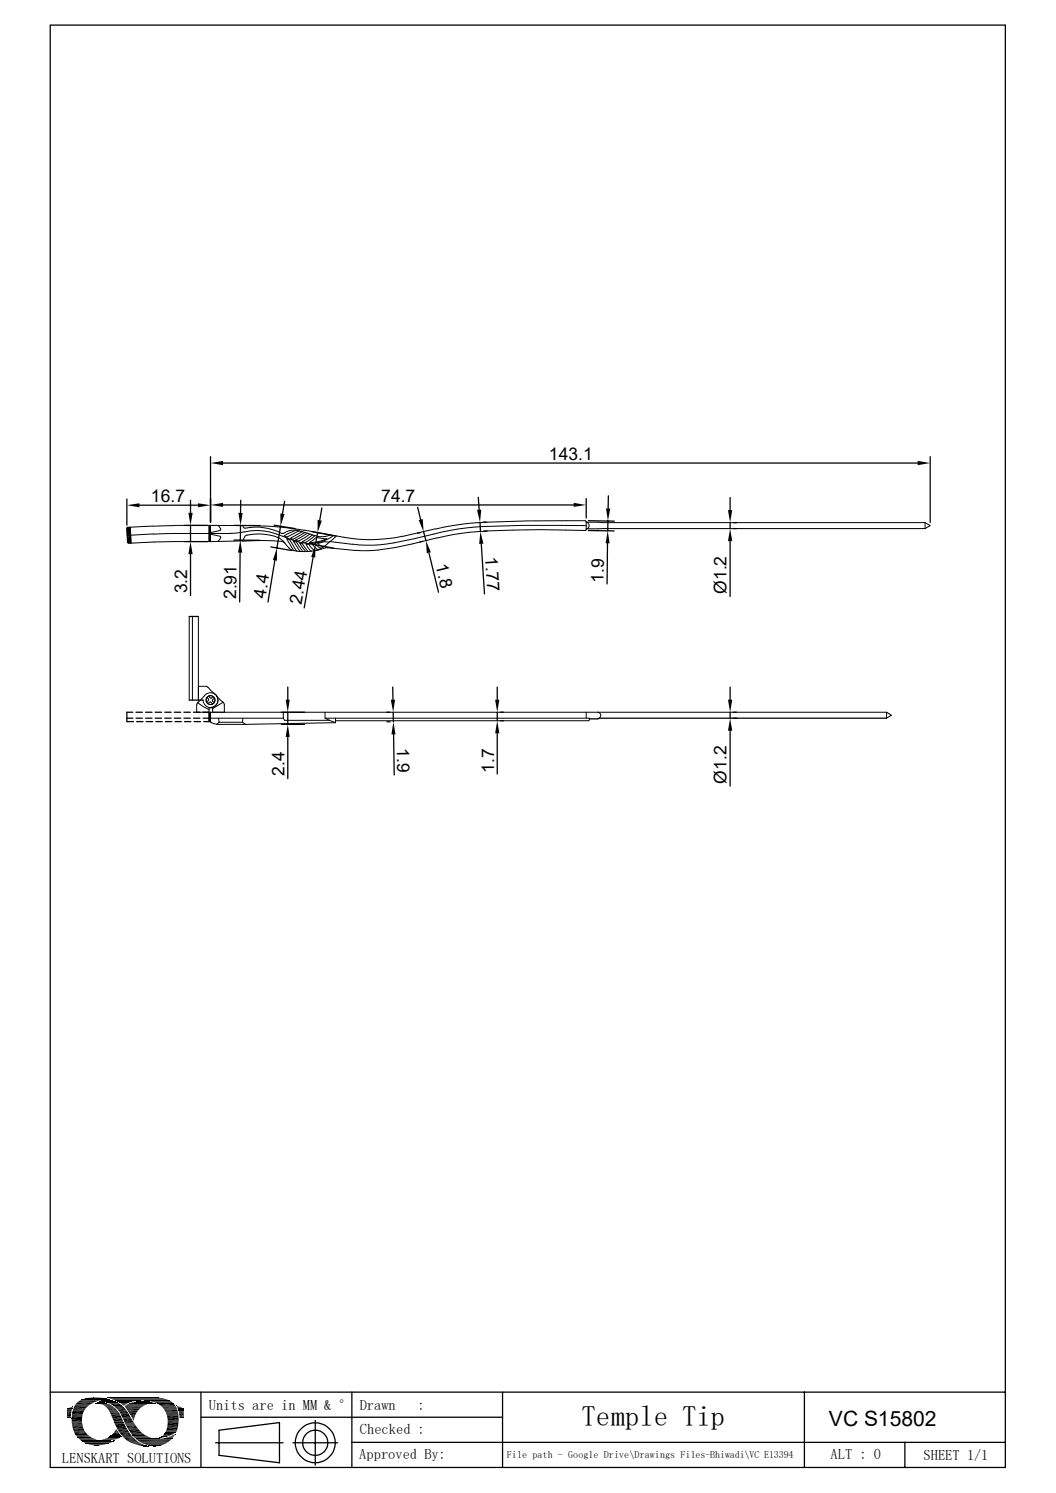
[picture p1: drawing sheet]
<svg xmlns="http://www.w3.org/2000/svg" width="210mm" height="297mm" viewBox="0 0 210 297" stroke-linecap="round" stroke-linejoin="round" font-family="sans-serif">
<g fill="none" stroke="#000" stroke-width=".2">
<path d="M25.4 107.9l.2 .1M25.4 104.9l-.2 .2 .2 2.8 .6-.7M25.7 104.9l-.5 .4M25.9 104.9l-.7 .6M25.9 105.1l-.7 .6M25.9 105.3l-.6 .7M25.9 104.9l.2 3.2M26 105.5l-.7 .7M26 105.7l-.7 .7M26 106l-.7 .6M26 106.2l-.7 .6M26 106.4l-.7 .7"/>
<path d="M26 106.6l-.7 .7M26 106.8l-.6 .7M26 107l-.6 .7M26 107.4l-.5 .6M26 107.7l-.3 .3M26.1 107.9l-.2 .1M30.4 104.6l-5.1 .3-.1 .2M30.5 106.2l-5.2 .3M34.6 104.6l-4.2 .1M34.6 104.5l16.5 .1M41.6 104.5v3.2M41.7 104.6l-.1 .1"/>
<path d="M41.9 106.2l-.3 .3M41.9 106.4l-.3 .3M41.9 106.6l-.3 .3M41.9 106.9l-.3 .3M41.9 107.1l-.3 .3M41.9 107.3l-.3 .3M41.9 107.6l-.2 .1M41.9 104.6l-.3 .3M41.9 104.9l-.3 .3M41.9 105.1l-.3 .3M41.9 105.3l-.3 .3M41.9 105.5l-.3 .3"/>
<path d="M41.9 105.7l-.3 .3M41.9 107.7h-.3a213.9 213.9 0 0 0-16 .4M41.9 106l-.3 .3M41.9 104.5v3.2M42 106l-.1 .1 .1 .2 1.8 .4 .1 .3M43.4 104.5l.5 .7M43.8 105.5l-1.8 .4M43.9 105.2l-.1 .3M43.9 107l-.5 .7M45.9 106.1l-15.4 .2M48.3 104.6l.2 .4 .2 .1M48.3 107.7l5.8-.1 1.9 .1 .6 .4"/>
<path d="M48.6 105.8l-2.7 .3M48.6 106.8l-.3 .8-6.4 .1M48.6 105.8a11.2 11.2 0 0 1 6.4 .5M48.8 105.1a11.2 11.2 0 0 1 7.2 1M49.1 106.5a10 10 0 0 1 6.8 .8l.6 .6M49.1 106.4l-.4 .4M51.1 104.6l4.7 .3 4.7 .6M55.1 106.3a19.3 19.3 0 0 0 5.9 1.8 7.8 7.8 0 0 0 5.3-1.6M56 106.1h.3M56.4 106.1l1.3-.6a7.5 7.5 0 0 1 4 .8l.8 .3M56.5 106.6l.6 .2M56.6 107.9l.9 1.2"/>
<path d="M57 107.1l.6 .3M57 107.1l1.4 2.4M57.5 109.1l.3 .2a9.9 9.9 0 0 0 6.9-.3l6 .5M57.6 107.4l1.4 2.2M57.8 107.1l.5 .2M58.3 107.7l.2 .1M58.3 107.7l1.4 2M58.6 107.7l.4 .2 1.2 1.8M58.9 105.5l-2.4 1.1M59.5 105.6l-2.4 1.2M60.1 107.8l.7 .1M60.2 105.7l-2.4 1.4"/>
<path d="M60.7 105.9l-2.4 1.4M60.8 109.7l-1.2-1.7 .5 .2 1.2 1.5M60.9 108.2l.6 .1M60.9 108.3l1 1.4M61.1 106l-2.3 1.4M61.4 108.3l1.2 1.3M61.7 106.2l-2.3 1.5-.6-.3M62.2 106.4l-2.1 1.4M62.7 108.2l-.6 .1 1.2 1.1M62.7 106.6l-1.9 1.3M62.7 108.2l.2 .3 1 .6M62.9 106.9l-1.4 1"/>
<path d="M63 106.9l2 .3M64.1 108.9l-1.5 .7M64.4 107.8l-1.2 .3 1.1 .7M64.4 107.7l1.1 .1M64.9 107.2l-1 .4-2.3 .3M65.7 107.7l4.4 .6M65.7 106.4l-1 .3a3.8 3.8 0 0 1-2.1-.2M66.9 106.6l-2.8 2.4M86.6 105.2a48.5 48.5 0 0 1-10.9 2.1 27 27 0 0 1-7.3-.4l-7.9-1.4M86.8 107a60.7 60.7 0 0 1-13.9 2.6l-2.1-.1M96.6 104.7l-5.2 .5-5.2 1.1a58.6 58.6 0 0 1-11.9 2.2l-4.2-.3M96.9 105.7l-5.1 .4-5 1"/>
<path d="M116.4 103.6a308 308 0 0 0-23 .5l-3.4 .5-3.3 .6M116.4 103.6l.2 .1v1.7l-.2 .1M116.4 105.5a228.1 228.1 0 0 0-19.5 .1M116.6 104.6l-12.7-.1-7.4 .2M116.6 103.9l67.4 .1M116.6 103.9a.64 .64 0 0 1 .6 .7 .64 .64 0 0 1-.6 .6h67.4M184 104l1 .6-1 .6M184 104v1.2M37.6 122.6v16.7M38.3 122.6v16.7M39.3 139.8l2.3 1.4M39.3 139.7l1-.9a1.54 1.54 0 0 1 2.1-.9 1.54 1.54 0 0 1 .7 2.1 1.65 1.65 0 0 1-1.2 .8"/>
<path d="M39.4 139.8l-.2 .4M39.5 122.6v16.7M39.5 136.5h1.5M41 136.6l.4 .2M41.1 138.7l.4 .6-.4 .4M41.3 140l.6-.3 .4 .4M41.4 136.7l1 1.1a1.54 1.54 0 0 1 .8 2 1.54 1.54 0 0 1-2.1 .7 1.65 1.65 0 0 1-.7-1.2M41.5 138.5l.3 .4M41.8 138.9h.3M42.4 138.6l-.3 .3M42.7 138.9l-.5 .4 .4 .5M43.1 138.4l1.3 1.3"/>
<path d="M44.4 139.7l.2 .3v1.7M44.4 139.7l-2.1 1.3M39.1 140.2v1.5h2.5v-.9h.7v.9M41.7 141.7h-.1M41.9 141.7l-.3 .3M41.9 141.9l-.3 .3M41.9 142.1l-.3 .3M41.9 142.3l-.3 .4M41.9 142.6l-.3 .3M41.9 143l-.3 .3M41.9 143.3l-.3 .2M41.9 143.5h.1"/>
<path d="M41.9 141.7h134.4M41.9 142.8l-.3 .3M41.9 142.9h14.4M41.9 141.7v1.9M41.9 143.6l.1 .1M42 143.7l1.1 .4M43.5 142.9l.1 .8M43.6 143.7l-.5 .4h5.7M43.6 143.7h4.6M48.3 142.9l-.1 .8 .6 .4M56.3 141.7v1.2l.3 .4h8.9M64.6 141.7v1.2l.9 .4"/>
<path d="M64.6 142.9h52.6v.3M65.5 143.3l1.2 .5M66.7 143.8l-17.9 .3M66.7 143.4h50.4M66.7 142.9v.9M116.6 141.7v1.2M117.2 143.2l-.1 .1M118.9 141.7a.63 .63 0 0 1 .6 .5 .63 .63 0 0 1-.3 .7M176.3 141.7l1 .6-1 .6zM14.7 279.9h2.6M15 279.4h3M15.3 279h3.5"/>
<path d="M15.7 278.7h3.9M15.9 278.6h4M16 278.6h4.2M16 278.5h4.4M16.2 278.5h4.3M16.4 278.4h5.4M16.5 278.3h5.1M16.7 278.3h4.7M16.9 278.2h4.3M17.1 278.2h3.9M17.5 278.1h3M17.6 278.1h2.9"/>
<path d="M19 279.2h2.1M19.1 279.2h2.2M19.7 278.8h3.2M19.8 278.8h2.9M19.9 278.7h2.7M20.2 278.7h2.2M20.3 278.9h2.7M20.6 279h2.7M21.3 279h2M21.3 279.1h2.4M21.3 278h10.3M21.4 278.1h10.5"/>
<path d="M21.5 278.1h11M21.8 278h7.4M21.8 278.2h10.8M21.8 278.4h-5.6M22 278.3h10.9M22.2 278.3h10.8M22.3 278.4h10.9M22.5 278.4h10.8M22.6 278.5h11M22.8 278.6h5.1M22.9 278.6h4.4M23 278.7h4.2"/>
<path d="M23.2 278.8h3.3M23.5 278.9h2.7M23.5 278.9h2.5M23.7 279h2.1M24.8 279.8h3.7M24.8 279.8h3.5M24.8 279.9h3.4M24.9 279.7h3.8M25 279.6h3.7M25.1 279.5h4M25.4 279.4h3.8M25.4 279.3h4.2"/>
<path d="M25.7 279.2h4.2M26 279.1h4.8M26.2 279h4.4M26.2 279h4.2M26.6 278.9h3.5M26.8 278.9h3.1M27.1 278.8h2.6M28.7 278.6h5M29.3 278.6h4.4M29.4 278.7h4.5M30.1 278.8h4M30.4 278.9h3.8"/>
<path d="M30.7 279h3.7M30.8 279.2h-5M31 279.1h3.5M31.2 279.2h3.3M31.9 279.7h3M32.1 279.8h2.9M14.3 282.3h2M14.3 282.8h2M14.3 283h2M14.3 283.1h2M14.3 283.5h2.1M14.4 281h2.2"/>
<path d="M14.5 280.5h2.3M14.5 284.2h2.1M14.6 284.7h2.3M15 285.3h2.3M15.3 285.8h2.7M15.4 285.9h2.6M15.4 285.9h2.8M15.5 286h2.8M15.6 286.1h3M15.7 286.3h3.3M15.9 286.4h3.1M15.9 286.4h3.6"/>
<path d="M16 286.6h3.9M16.2 286.6h3.7M16.2 286.6h4.2M16.3 286.7h5.2M16.3 286.8h6.3M16.6 286.9h5.8M16.6 286.9h5.7M16.7 287h5.5M16.9 287h5M17 287.1h4.8M17.1 287.1h4.6M17.1 287.2h4.5"/>
<path d="M17.4 287.3h4M17.7 287.3h3.2M17.9 287.4h2.8M20.5 286.3h2.6M20.7 286.2h2.8M21.1 286.2h2.5M21.2 286.1h2.6M21.5 285.9h2.5M21.5 286h2.3M21.8 285.8h2.3M21.9 285.7h2.2M22 285.7h2"/>
<path d="M22 285.6h2M22.9 286.4h-2.7M24.1 285.8h-2.3M25.1 280.2h2.7M25.4 280.6h2M25.4 286.8h2.1M26.1 285.2h2.4M26.3 285.5h2.5M26.3 285.5h2.6M26.4 285.6h2.7M26.5 285.7h2.8M26.5 285.8h3.1"/>
<path d="M26.7 285.9h3.1M26.8 286h3.3M26.8 286.1h3.7M27 286.2h4.1M27.1 286.2l7.1 .1M27.1 286.3h7M27.6 286.7h6.1M27.8 286.9h5.7M27.9 286.9h5.5M28 287h5.3M28.2 287.1h5M28.5 287.2h4.4"/>
<path d="M28.8 287.3h3.9M29 287.5h3.4M29.5 287.5h2.6M29.6 287.6h2.4M31.7 286.2h2.5M32.4 280.1h2.7M32.5 280.2h2.7M32.6 280.3h2.6M32.6 280.4h2.6M32.7 280.5h2.6M32.8 285h2.1M32.9 285h2.1"/>
<path d="M32.9 280.9h2.5M32.9 284.9h2.2M32.9 284.9h2.1M32.9 284.8h2.2M33 284.7h2.1M33 284.6h2.2M33.1 284.5h2.1M33.1 284.6h2.1M33.1 281.5h2.4M33.2 283.9h2.2M33.4 282.5h2.1"/>
<circle cx="41.9" cy="139.3" r=".88"/>
</g>
<g fill="none" stroke="#000" stroke-width=".25">
<path d="M10 5h189.9v286.9h-189.9zM25.2 99.3v5.2M37.9 99.5v2.5M41.9 90.8v13.1M44.4 92.1h138.1M47.9 99.5l-.1 2.5M56.6 99.7l-.4 2.5M95.1 98.9l.2 2.5M116.6 99.2v3.8M121 98.6l-.1 2.5M145.2 99v2.5M185 90.8v13.1"/>
<path d="M27.7 100.5h11.7M36.7 104.5h4.5M36.7 107.7h4.5M37.9 104.5v3.2M37.9 110.2v8.3M44.4 100.5h69.7M46.5 107.4l5.2 .1M46.6 104.5l5.1 .1M47.8 109.9l-.1 9.9M47.8 104.5v2.9M53.8 108.8l4.2 .7M54.5 104.5l4.2 .7"/>
<path d="M54.7 111.5l-1.4 8.3M55.8 104.7l-.7 4.3M61.5 108.2l4.9 .9M61.9 105.7l4.9 .9M62.3 110.8l-1.8 10.1M63.2 106l-.5 2.4M64 101l-.4 2.5M83.1 100.9l.6 2.4M83.7 105.9l-.6 .2M84.1 107.7l-.6 .1M84.2 105.8l.5 1.7M85.3 110l1.9 7.8"/>
<path d="M95.5 103.9v1.8M95.7 108.2l.7 10M96.7 103.8l-.6 .1M96.8 105.6l-.6 .1M117 103.6l5.2 .1M117 105.5l5.1 .1M120.8 108.1l-.1 8.1M120.9 103.6v2M145.2 104v1.2M145.2 107.7v11M145.8 104h.7M145.8 105.2h.7"/>
<path d="M37.6 139.3h2.8M37.6 122.6h1.9M57.2 136.7v2.5M78.1 136.7v2.5M98.9 136.7v2.5M145.2 136.7v2.5M25.2 142.9h1.2M26.4 141.7h-1.2v1.9h1.3M27.1 141.7h1.2M27.1 142.9h1.2M27.2 143.6h1.2M29 141.7h1.2"/>
<path d="M29 142.9h1.2M29.1 143.6h1.3M30.9 141.7h1.2M30.9 142.9h1.2M31 143.6h1.3M32.8 141.7h1.2M32.8 142.9h1.2M32.9 143.6h1.3M34.7 141.7h1.2M34.7 142.9h1.2M34.8 143.6h1.3M36.6 141.7h1.2"/>
<path d="M36.6 142.9h1.2M36.7 143.6h1.3M38.5 141.7h1.3M38.5 142.9h1.3M38.6 143.6h1.3M40.4 141.7h1.2v1.9M40.4 142.9h1.2M40.5 143.6h1.4M56 141.7h4.6M56 144.1h4.6M57.2 141.7v2.4M57.2 146.6v8.3"/>
<path d="M76.9 141.7h.7M77 143.6h.6M78.2 141.7v1.9M78.3 146.1l.1 8.1M98.9 141.7v1.7M98.9 145.9v8.1M99.5 141.7h.6M99.5 143.4h.6M145.2 141.7v1.2M145.2 145.4v11M145.8 141.7h.7M145.8 142.9h.7"/>
<path d="M176.3 142.9h-57.1l-.3 .1h-1.7M10 276.9h189.9M14.7 279.7h2.9M40 276.9v15M70 276.9v15M99.9 276.9v15M160 276.9v15M14.3 281.5h2.1M14.3 283.3h2.1M14.7 284.9h2.4M15 285.5h2.6M24.6 286.1h2.2"/>
<path d="M24.9 280.1h3.2M25.1 283.8h2.1M25.3 284h2.1M26.1 285.4h2.7M27.2 286.5h6.8M33.1 281.3h2.4M33.4 282.7h2.1M40 281.9h59.9M42.9 287h13.4M43.6 284.5l12-1.5v8l-12-1.5zM58.3 287h8.8M62.7 282.6v8.9"/>
<path d="M70 286.9h129.9M180 286.9v5"/>
<circle cx="62.7" cy="287" r="2.51"/>
<circle cx="62.7" cy="287" r="4"/>
</g>
<g fill="#000">
<path d="M41.9 92.1l2.5-.4v.8zM182.5 91.7l2.5 .4-2.5 .4zM25.2 100.5l2.5-.4v.8zM37.5 102h.8l-.4 2.5zM37.9 107.7l.4 2.5h-.8zM39.4 100.1l2.5 .4-2.5 .4zM41.9 100.5l2.5-.5v.8zM47.8 107.4l.4 2.5h-.9zM47.4 102l.9 .1-.5 2.4zM55.1 109v2.5l-.8-.1zM55.8 102.2l.8 .1-.8 2.4zM62.7 108.4v2.5l-.8-.1z"/>
<path d="M63.2 103.4l.8 .2-.8 2.4zM83.3 103.5l.8-.2 .1 2.5zM84.7 107.5l1 2.4-.8 .2zM94.9 101.4h.8l-.2 2.5zM95.5 105.7l.6 2.5h-.8zM114.1 100l2.5 .5-2.5 .3zM120.9 105.6l.3 2.5h-.8zM120.5 101.1l.9 .1-.5 2.4zM144.8 101.5h.8l-.4 2.5zM145.2 105.2l.4 2.5h-.8zM56.8 139.2h.8l-.4 2.5zM77.7 139.2h.9l-.4 2.5z"/>
<path d="M98.5 139.2h.8l-.4 2.5zM144.8 139.2h.8l-.4 2.5zM57.2 144.1l.4 2.5h-.8zM78.2 143.6l.5 2.5h-.8zM98.9 143.4l.4 2.5h-.8zM145.2 142.9l.4 2.5h-.8zM14.3 279.9h.1zM13.8 280l.5-.1 .1 .1zM14.3 279.9h.1v.1zM18.3 278h1.6zM18.7 278h1.2zM19.1 279.1h1.9z"/>
<path d="M19.2 279.1h1.8zM19.2 279.1h1.7zM19.4 279.1h1.5zM19.5 279.1h1zM19.4 279.1h1.2zM19.5 279.1h1.1zM19.6 279.1h.9zM19.6 279.2l1.9 .1zM19.7 278.8h.2zM19.6 279.1h.8zM19.8 279.1h.6zM20 279.3l1.7 .1z"/>
<path d="M19.8 279.1h.4zM20.1 279l.1 .1zM20.1 279h.1zM20.2 279.4h1.6zM20.4 279.4l1.7 .2h-1.4zM20.4 279.4h1.4l.3 .2zM20.5 278.7h1.8zM20.5 278.7h1.7zM20.6 278.6l1.6 .1zM20.7 279.6l1.7 .1h-1.5zM20.7 279.6h1.4l.3 .1zM20.6 278.6h1.4z"/>
<path d="M20.9 278.6h1.1zM20.9 279.7l1.6 .1zM21 279.8l1.7 .2h-1.4zM21 279.8h1.5l.2 .2zM21.2 278.6h.3zM20.9 278.6h.8zM21.2 278.6h.5zM21.5 278.4h.3zM21.8 279.2h1.9zM22.4 279.6h1.9zM22.5 279.6h1.8zM22.5 279.6l1.8 .1z"/>
<path d="M22.6 279.7l2 .2h-1.7zM22.6 279.7h1.7l.3 .2zM22.9 279.9l1.9 .2h-1.7zM22.9 279.9h1.7l.2 .2zM23.7 279l1.9 .1zM23.8 279.1h1.8zM23.8 279.1h1.6zM24 279.1h1.4zM24 279.1l1.3 .1zM24 279.2l1 .2h-.7zM24 279.2h1.3l-.3 .2zM24.3 279.4l.6 .1z"/>
<path d="M24.3 279.4h.7zM24.4 279.5l.3 .1zM24.4 279.5h.5zM24.6 279.6v.1zM24.6 279.6h.1zM27.5 278.8h2zM27.5 278.8h1.9zM28.2 278.8h1.2zM28.2 278.8h.7zM30.4 279.2h.4zM30.4 279.2h.5zM30.7 279.2h.2z"/>
<path d="M30.9 278h.2zM35.1 279.7h.2zM35.1 279.7l.5 .1zM35.2 279.8l.8 .2h-.7zM35.2 279.8l.8 .2zM35.3 280l1 .1h-1zM35.3 280h.7l.3 .1zM13.3 280.2h1.1zM13.3 280.2l1 .1zM13.3 280.3l1 .1h-1zM13.3 280.3h1v.1zM13.3 280.4l.9 .4h-.9z"/>
<path d="M13.3 280.4h1l-.1 .4zM13.3 280.8h.9zM13.3 280.8l.8 .5h-.8zM13.3 280.8h.9l-.1 .5zM13.3 281.3l.8 .4h-.8zM13.3 281.3h.8v.4zM13.3 281.7h.8zM13.3 281.7l.8 .2h-.8zM13.3 281.7h.8v.2zM13.3 281.9h.8zM13.3 281.9l.8 .1zM13.4 280.2h1z"/>
<path d="M13.7 280.1l.7 .1zM13.7 280.1h.7zM13.8 280h.6zM14.3 282.3l2 .4h-2zM14.3 282.3h2v.4zM18.3 287.4l1.9 .1zM18.3 287.4h1.9zM18.4 287.5h1.1zM18.4 287.5h1.8zM18.9 287.5h.6zM19.1 287.5h.4zM20.4 286.4l1.9 .1z"/>
<path d="M20.4 286.4h2zM20.6 286.5h1.5zM20.6 286.5h1.7zM20.7 286.5h1.1zM20.7 286.5h1.4zM21 286.5h.6zM21 286.5h.8zM21.3 280l1.7 .2h-1.6zM21.3 280h1.4l.3 .2zM21.3 286.5h.3zM21.4 286.5h.2zM21.4 280.2l1.8 .3h-1.6z"/>
<path d="M21.4 280.2h1.6l.2 .3zM21.6 280.5h1.6zM21.6 280.5l1.8 .2h-1.7zM21.6 280.5h1.6l.2 .2zM21.7 280.7l1.8 .1h-1.7zM21.7 280.7h1.7l.1 .1zM21.8 280.8l1.8 .2h-1.7zM21.8 280.8h1.7l.1 .2zM21.9 281l1.8 .1zM21.9 281.1l1.9 .2h-1.8zM21.9 281.1h1.8l.1 .2zM21.5 286.7h1.1z"/>
<path d="M21.9 286.7h.7zM22 281.3l1.8 .1zM22 286.7h.6zM22.1 281.4l1.9 .3h-1.8zM22.1 281.4h1.7l.2 .3zM22.1 285.6l1.9 .1zM22.1 285.6h1.9zM22.2 281.7l2 .5h-1.8zM22.2 281.7h1.8l.2 .5zM22.2 285.5l1.8 .1zM22.2 285.5h1.7zM22.2 286.7h.5z"/>
<path d="M22.3 286.7h.4zM22.4 286.7h.3zM22.4 282.2l2.1 .5h-1.9zM22.4 282.2h1.8l.3 .5zM22.4 285.3h1.4zM22.4 285.3l1.5 .2h-1.7zM22.4 285.3h1.4l.1 .2zM22.6 286.6h.2zM22.6 282.7l1.9 .1zM22.7 282.8l1.9 .1zM22.7 282.9l1.9 .1zM22.7 285l1.1 .3h-1.4z"/>
<path d="M22.7 285h.9l.2 .3zM22.7 283h1.9zM22.7 284.9l.9 .1zM22.8 283l1.9 .2h-1.9zM22.8 283h1.8l.1 .2zM22.8 283.2l2.3 .9h-1.9zM22.8 283.2h1.9l.4 .9zM22.9 284.7l.6 .2h-.8zM22.9 284.7h.5l.1 .2zM22.6 286.6h.3zM22.9 284.6l.5 .1h-.5zM22.9 284.6l.5 .1z"/>
<path d="M23 284.4h.2zM23 284.4l.3 .2h-.4zM23 284.4l.3 .2zM23.1 284.4h.1zM23.1 280.1l1.8 .2h-1.5zM23.1 280.1h1.7l.1 .2zM23.4 280.3l1.8 .4h-1.6zM23.4 280.3h1.5l.3 .4zM23.6 280.7l1.7 .1zM23.7 280.8l1.9 .4h-1.6zM23.7 280.8h1.6l.3 .4zM24 281.2l1.6 .1z"/>
<path d="M24 281.3l2 .7h-1.7zM24 281.3h1.6l.4 .7zM24.3 282l1.8 .2h-1.7zM24.3 282h1.7l.1 .2zM24.4 282.2l2 .5h-1.7zM24.4 282.2h1.7l.3 .5zM24.7 282.7l1.9 .3h-1.8zM24.7 282.7h1.7l.2 .3zM24.8 283l1.9 .2h-1.8zM24.8 283h1.8l.1 .2zM24.9 283.2h1.8zM24.9 283.2l1.9 .1z"/>
<path d="M24.9 283.3h1.9zM25 283.3l1.9 .1zM25 283.4l2 .1h-1.9zM25 283.4h1.9l.1 .1zM25.1 283.5l1.9 .1zM25.4 280.6l2 .1zM25.4 280.7l1.7 .4h-1.4zM25.4 280.7h2l-.3 .4zM25.5 284.4l2.5 .5h-2.1zM25.5 284.4h2.1l.4 .5zM25.7 281.1l1.2 .4h-.9zM25.7 281.1h1.4l-.2 .4z"/>
<path d="M25.8 286.9l2 .1h-1.7zM25.8 286.9h1.7l.3 .1zM26 281.5l.9 .1zM26 281.6l.8 .3h-.6zM26 281.6h.9l-.1 .3zM26.1 287l2 .2h-1.5zM26.1 287h1.7l.3 .2zM26.2 281.9l.5 .2h-.4zM26.2 281.9h.6l-.1 .2zM26.3 282.1l.4 .1h-.3zM26.3 282.1h.4v.1zM26.4 282.2l.2 .3z"/>
<path d="M26.4 282.2h.3l-.1 .3zM26.5 282.5l.1 .1zM26.6 287.2l1.7 .1zM26.8 287.3l1.9 .2h-1.2zM26.8 287.3h1.5l.4 .2zM27.5 287.5h1.3zM27.6 287.5l1.4 .1zM28 287.6h1.1zM28.1 287.6l1.1 .1zM28.2 287.7h1.1zM28.5 287.7h.9zM28.6 287.7h.9z"/>
<path d="M29 287.7h.5zM29.2 287.7h.3zM29.3 287.7h.2zM29.6 287.5l2 .2zM30.2 287.7h1.3zM30.2 287.7h1.4zM30.4 287.7h.9zM30.4 287.7h1.1zM30.5 287.7h.5zM30.5 287.7h.8zM30.7 287.7h.3zM31.8 286h.2z"/>
<path d="M31.8 286h.1zM31.8 286h.4zM31.9 286h.4zM32.1 285.8h.8zM32.1 285.8h.9zM31.9 286l.2-.2 .2 .2zM32.1 285.8h.8l-.6 .2zM32.1 285.8h1zM32.2 285.8h.9zM32.3 286.2h1.9zM32.2 285.8l.2-.2 .7 .2zM32.4 285.6h1.3l-.6 .2z"/>
<path d="M32.5 285.5l1.2 .1zM32.5 285.5h1.3zM32.6 286.1h1.6zM32.7 285.2l1.1 .3h-1.3zM32.7 285.2h1.8l-.7 .3zM32.7 286.1h1.5zM32.7 285.2h1.8zM32.8 285l2 .1zM32.8 285.1l1.7 .1h-1.8zM32.8 285.1h2l-.3 .1zM32.8 286.1h1.5zM33.1 286h1.3z"/>
<path d="M33.2 281.6l2.3 .5h-2.2zM33.2 281.6h2.3v.5zM33.2 284l2 .5h-2.1zM33.2 284h2.1l-.1 .5zM33.2 286h1.2zM33.4 283l2 .5h-2.1zM33.4 283h2.1l-.1 .5zM33.4 285.9h1zM33.6 285.8h.9zM33.7 285.8h.8zM33.9 285.7h.6zM34.1 285.7h.5z"/>
<path d="M34.1 285.7l.3-.2 .2 .2zM34.4 285.5h.3l-.1 .2zM34.4 285.5l.3-.1v.1zM34.7 285.4v.1zM35.3 280.1l1.1 .1zM35.3 280.2h1.2zM35.3 280.2l1.2 .1zM35.4 280.3l1.1 .1h-1.1zM35.4 280.3h1.1v.1zM35.4 280.4h1.1zM35.5 280.4l1 .2h-1zM35.5 280.4h1v.2z"/>
<path d="M35.5 280.6h1zM35.5 280.6l1 .1zM35.6 280.7l.9 .1zM35.6 280.8l.9 .3h-.9zM35.6 280.8h.9v.3zM35.6 281.1h.9zM35.6 281.1l.9 .5h-.8zM35.6 281.1h.9v.5zM35.7 281.6l.8 .2h-.8zM35.7 281.6h.8v.2zM35.7 281.8l.8 .2h-.8zM35.7 281.8h.8v.2z"/>
<path d="M35.7 282h.8zM35.7 282l.8 .1zM35.8 282.1h.7zM35.9 282.1h.6zM36 282.1h.5zM36.4 282.1h.1z"/>
</g>
<g fill="none" stroke="#000" stroke-width=".21">
<path d="M14.9 279.5h3M15.5 278.8h3.9M32.2 279.9h2.9M14.3 281.7h2.1M14.5 280.4h2.5M15.2 285.7h2.7M24 285.4h2.1M24.4 285.9h2.1M24.9 286.4h2.1M25.1 286.6h2.2M25.4 284.2h2.2M33 281.1h2.4"/>
<path d="M33.4 282.9h2.1"/>
</g>
<path d="M15.1 279.2h3.5M21.9 279.4h2.3M31.4 279.4h3.4M14.4 284h2.2M14.6 280.1h2.7M23.2 284.2h2.1M25.9 285h2.5M33.3 283.7h2.1" fill="none" stroke="#000" stroke-width=".34"/>
<path d="M14.4 283.7h2.1M14.8 285.2h2.5M23.4 284.5h2.1M23.6 284.8h2.1M23.8 285.1h2.1M24.2 285.6h2.1M25.2 280.4h2.6M32.7 280.6h2.6" fill="none" stroke="#000" stroke-width=".3"/>
<path d="M14.3 282.1h2M14.4 280.8h2.4M33.3 282.3h2.2" fill="none" stroke="#000" stroke-width=".42"/>
<path d="M14.3 281.2h2.3M14.5 284.5h2.3" fill="none" stroke="#000" stroke-width=".38"/>
<text font-size="5.7" x="115.6" y="283.6">Temple Tip</text>
<text font-size="4.2" x="164.8" y="283.7">VC S15802</text>
<g font-size="3.5">
<text x="109.2" y="91.4">143.1</text>
<text x="30" y="99.9">16.7</text>
<text x="75.8" y="99.8">74.7</text>
<text x="86.6" y="112.5" transform="rotate(76 86.6 112.5)">1.8</text>
<text x="96.5" y="110.9" transform="rotate(86 96.5 110.9)">1.77</text>
<text x="37.2" y="118" transform="rotate(-90 37.2 118)">3.2</text>
<text x="47" y="119.2" transform="rotate(-89 47 119.2)">2.91</text>
<text x="52.8" y="119.1" transform="rotate(-81 52.8 119.1)">4.4</text>
<text x="120.1" y="115.9" transform="rotate(-89 120.1 115.9)">1.9</text>
<text x="144.5" y="118.2" transform="rotate(-90 144.5 118.2)">Ø1.2</text>
<text x="59.9" y="120.3" transform="rotate(-80 59.9 120.3)">2.44</text>
<text x="79" y="148.8" transform="rotate(89 79 148.8)">1.9</text>
<text x="56.6" y="154.4" transform="rotate(-90 56.6 154.4)">2.4</text>
<text x="98.3" y="153.7" transform="rotate(-90 98.3 153.7)">1.7</text>
<text x="144.5" y="155.9" transform="rotate(-90 144.5 155.9)">Ø1.2</text>
</g>
<g font-size="2.9">
<text x="41.5" y="280.6">Units are in MM &amp; °</text>
<text x="71.5" y="280.6">Drawn</text>
<text x="83" y="280.6">:</text>
<text x="71.6" y="285.2">Checked :</text>
<text x="12.3" y="291.1">LENSKART SOLUTIONS</text>
<text x="71.5" y="290.1">Approved By:</text>
<text x="165.2" y="290.3">ALT : 0</text>
<text x="183.7" y="290.4">SHEET 1/1</text>
</g>
<text font-size="2" x="100.8" y="290">File path - Google Drive\Drawings Files-Bhiwadi\VC E13394</text>
</svg>
